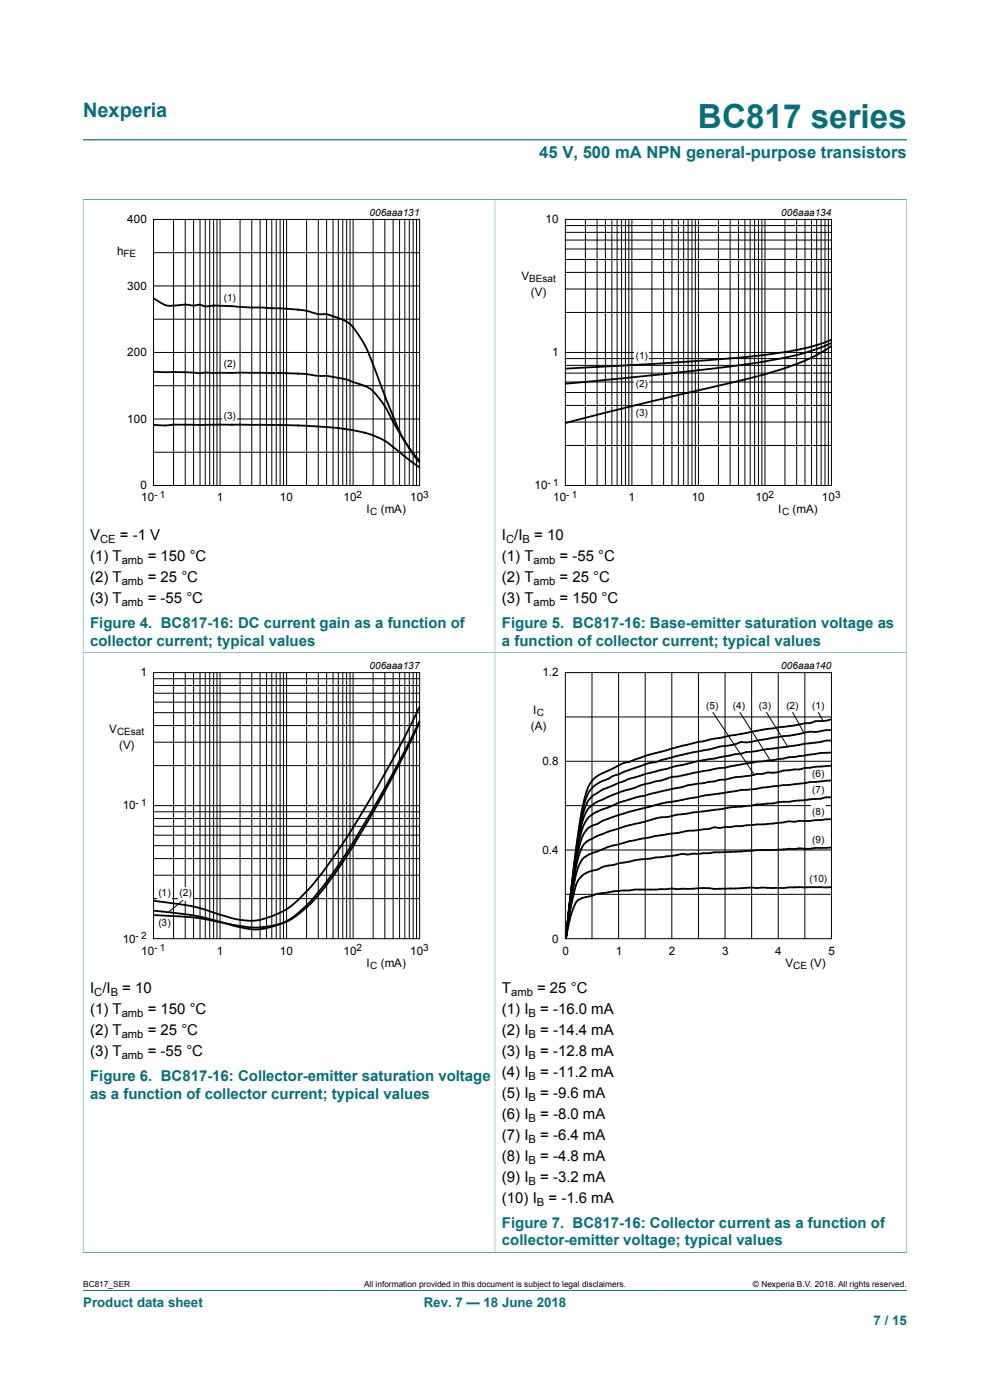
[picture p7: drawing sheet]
<svg xmlns="http://www.w3.org/2000/svg" width="210mm" height="297mm" viewBox="0 0 210 297" stroke-linecap="round" stroke-linejoin="round" font-family="sans-serif">
<path d="M17.6 29.7h174.8M17.6 42.3v96.2h87.4v-96.2h-87.4M17.6 273.8h174.8" fill="none" stroke="#036f7b" stroke-width=".21"/>
<path d="M19.9 43.7h81.8v66.4h-81.8z" fill="none" stroke="#fff" stroke-width=".21"/>
<g fill="none" stroke="#000" stroke-width=".21">
<path d="M32.6 46.6h56.4v56.4h-56.4zM32.6 53.6h56.4M36.8 46.6v56.4M39.3 46.6v56.4M41.1 46.6v56.4M42.4 46.6v56.4M43.5 46.6v56.4M44.5 46.6v56.4M45.3 46.6v56.4M46 46.6v56.4M46.7 46.6v56.4M50.9 46.6v56.4"/>
<path d="M53.4 46.6v56.4M55.2 46.6v56.4M56.5 46.6v56.4M57.7 46.6v56.4M58.6 46.6v56.4M59.4 46.6v56.4M60.1 46.6v56.4M60.8 46.6v56.4M65 46.6v56.4M67.5 46.6v56.4M69.3 46.6v56.4M70.7 46.6v56.4"/>
<path d="M71.8 46.6v56.4M72.7 46.6v56.4M73.5 46.6v56.4M74.2 46.6v56.4M74.9 46.6v56.4M79.1 46.6v56.4M81.6 46.6v56.4M83.4 46.6v56.4M84.8 46.6v56.4M85.9 46.6v56.4M86.8 46.6v56.4M87.6 46.6v56.4"/>
<path d="M88.4 46.6v56.4M32.6 74.8h56.4M32.6 67.7h56.4M32.6 60.7h56.4M32.6 95.9h56.4M32.6 88.9h56.4M32.6 81.8h56.4"/>
</g>
<g fill="#fff">
<path d="M47.2 61.7h3.1v2.9h-3.1z"/>
<path d="M47.3 75.9h3v2.9h-3z"/>
<path d="M47.2 86.8h3.1v3h-3.1z"/>
</g>
<path d="M32.6 78.9l6.4 .1 3.4 .2 1.2-.2 8.2 .1 12.6 .2 3.1 .4 2.5 .1 3.3 .7 2 .7a7.6 7.6 0 0 1 5.4 3.7l1.2 1.7 1.9 3.6 1.9 3.2 1.9 2.7 1.4 1.7M32.6 63.3l1.3 .8a5.7 5.7 0 0 0 4.5 .6l.8-.1a7.9 7.9 0 0 0 3.2 0 3.6 3.6 0 0 0 2.9 .2l14.8 .6 4.8 .5a10.3 10.3 0 0 0 4.6 .8l2 .6a6.5 6.5 0 0 1 4.3 3.4 41.7 41.7 0 0 1 4.6 10l4.4 11 2.2 3.7 2 2.7M32.6 90.1l2.6 .2 1.9-.2h14.1l13.7 .2 8.2 .7 3.4 .6 2.5 .7a23 23 0 0 1 7.1 4.7l2.9 2.2" fill="none" stroke="#000" stroke-width=".38"/>
<path d="M192.4 42.3v96.2h-87.4v-96.2h87.4" fill="none" stroke="#036f7b" stroke-width=".21"/>
<path d="M107.2 43.7h81.9v66.4h-81.9z" fill="none" stroke="#fff" stroke-width=".21"/>
<g fill="none" stroke="#000" stroke-width=".21">
<path d="M119.9 46.6h56.5v56.4h-56.5zM119.9 57.8h56.5M119.9 55h56.5M119.9 52.8h56.5M119.9 50.9h56.5M119.9 49.3h56.5M119.9 47.9h56.5M124.2 46.6v56.4M126.7 46.6v56.4M128.4 46.6v56.4M129.8 46.6v56.4M130.9 46.6v56.4"/>
<path d="M131.8 46.6v56.4M132.7 46.6v56.4M133.4 46.6v56.4M134 46.6v56.4M138.3 46.6v56.4M140.8 46.6v56.4M142.5 46.6v56.4M143.9 46.6v56.4M145 46.6v56.4M146 46.6v56.4M146.8 46.6v56.4M147.5 46.6v56.4"/>
<path d="M148.2 46.6v56.4M152.4 46.6v56.4M154.9 46.6v56.4M156.6 46.6v56.4M158 46.6v56.4M159.1 46.6v56.4M160.1 46.6v56.4M160.9 46.6v56.4M161.6 46.6v56.4M162.3 46.6v56.4M166.5 46.6v56.4M169 46.6v56.4"/>
<path d="M170.8 46.6v56.4M172.1 46.6v56.4M173.2 46.6v56.4M174.2 46.6v56.4M175 46.6v56.4M175.7 46.6v56.4M119.9 79.2h56.5M119.9 77.5h56.5M119.9 76.1h56.5M119.9 74.8h56.5M119.9 66.3h56.5M119.9 61.3h56.5"/>
<path d="M119.9 94.5h56.5M119.9 89.5h56.5M119.9 86h56.5M119.9 83.3h56.5M119.9 81h56.5"/>
</g>
<g fill="#fff">
<path d="M134.6 74.1h3.1v3h-3.1z"/>
<path d="M134.6 80.1h3v2.9h-3z"/>
<path d="M134.6 86.2h3.1v2.9h-3.1z"/>
</g>
<path d="M176.4 72.1l-1.4 .5a68.8 68.8 0 0 1-17 3.2l-17.2 1.3-20.9 1.1M176.4 72.7l-4.3 1.7a130.6 130.6 0 0 1-24 4.1l-28.2 2.9M176.4 73.4l-3.2 1.9a60.9 60.9 0 0 1-15.2 5.2l-19.7 4.6-18.4 4.6" fill="none" stroke="#000" stroke-width=".38"/>
<path d="M17.6 265.7h87.4v-127.2h-87.4v127.3" fill="none" stroke="#036f7b" stroke-width=".21"/>
<path d="M19.9 139.9h81.8v66.3h-81.8z" fill="none" stroke="#fff" stroke-width=".21"/>
<g fill="none" stroke="#000" stroke-width=".21">
<path d="M32.6 142.7h56.4v56.4h-56.4zM32.6 157.5h56.4M32.6 153.9h56.4M32.6 151.2h56.4M32.6 149h56.4M32.6 147.1h56.4M32.6 145.4h56.4M32.6 144h56.4M36.8 142.7v56.4M39.3 142.7v56.4M41.1 142.7v56.4M42.4 142.7v56.4"/>
<path d="M43.5 142.7v56.4M44.5 142.7v56.4M45.3 142.7v56.4M46 142.7v56.4M46.7 142.7v56.4M50.9 142.7v56.4M53.4 142.7v56.4M55.2 142.7v56.4M56.5 142.7v56.4M57.7 142.7v56.4M58.6 142.7v56.4M59.4 142.7v56.4"/>
<path d="M60.1 142.7v56.4M60.8 142.7v56.4M65 142.7v56.4M67.5 142.7v56.4M69.3 142.7v56.4M70.7 142.7v56.4M71.8 142.7v56.4M72.7 142.7v56.4M73.5 142.7v56.4M74.2 142.7v56.4M74.9 142.7v56.4M79.1 142.7v56.4"/>
<path d="M81.6 142.7v56.4M83.4 142.7v56.4M84.8 142.7v56.4M85.9 142.7v56.4M86.8 142.7v56.4M87.6 142.7v56.4M88.4 142.7v56.4M32.6 179.4h56.4M32.6 177.2h56.4M32.6 175.3h56.4M32.6 173.7h56.4M32.6 172.2h56.4"/>
<path d="M32.6 170.9h56.4M32.6 162.4h56.4M32.6 190.6h56.4M32.6 185.7h56.4M32.6 182.1h56.4"/>
</g>
<g fill="#fff">
<path d="M33.3 188.1h3.1v2.9h-3.1z"/>
<path d="M37.9 188.1h3v2.9h-3z"/>
<path d="M33.3 194.3h3.1v3h-3.1z"/>
</g>
<path d="M89 153.2l-5.2 10.7-5.4 9.7-5.9 9.6-4.7 6.4a22.8 22.8 0 0 1-7.3 6.1 19.3 19.3 0 0 1-11.6 .4l-7.8-1.5-8.5-.5M89 152.9l-5.4 10.7-6.6 11.7-5.4 8.5-4.1 5.4a24.2 24.2 0 0 1-7.4 6.5 13.1 13.1 0 0 1-10.2 .8l-6.5-1.8a75.9 75.9 0 0 0-10.8-1.5M89 149.9l-6 11.8-7.9 13.5-4.9 7.4-4.6 5.9a19.9 19.9 0 0 1-6.9 5.4 13 13 0 0 1-10.9 .5l-1.1-.4a41 41 0 0 0-11.9-2.6l-2.2-.3" fill="none" stroke="#000" stroke-width=".38"/>
<g fill="none" stroke="#000" stroke-width=".21">
<path d="M119.9 142.7h56.5v56.4h-56.5zM119.9 152.1h56.5M125.6 142.7v56.4M131.2 142.7v56.4M136.9 142.7v56.4M142.5 142.7v56.4M148.2 142.7v56.4M153.8 142.7v56.4M159.4 142.7v56.4M165.1 142.7v56.4M170.7 142.7v56.4M119.9 161.5h56.5"/>
<path d="M119.9 170.9h56.5M38.7 191l-2.9 2.5M119.9 180.3h56.5M119.9 189.7h56.5"/>
</g>
<path d="M192.4 265.7h-87.4v-127.2h87.4v127.3" fill="none" stroke="#036f7b" stroke-width=".21"/>
<path d="M107.2 139.9h81.9v66.3h-81.9z" fill="none" stroke="#fff" stroke-width=".21"/>
<g fill="#fff">
<path d="M172 162.7h3.1v3h-3.1z"/>
<path d="M172 166.2h3.1v3h-3.1z"/>
<path d="M172 170.9h3.1v2.9h-3.1z"/>
<path d="M172 176.7h3.1v2.9h-3.1z"/>
<path d="M171.4 185.1h4.3v2.9h-4.3z"/>
</g>
<g fill="none" stroke="#000" stroke-width=".38">
<path d="M176.4 159.6l-2.3 .1-6.8 .9-3.3 .7-3.7 .3-6.5 1.3-2.3 .2-7 1.5a13.3 13.3 0 0 0-4.5 1l-3.7 .9-1.4 .5a34.3 34.3 0 0 0-9.3 3.8 7.7 7.7 0 0 0-2.4 4.9l-1.2 6.7-1.5 12.5M176.4 157.1h-1.2l-1.7 .4-15.2 2.1-1.1 .3-9.1 1.5-11 2.7-3.6 1.1-4.5 1.9a7.7 7.7 0 0 0-4.5 3.3l-1 2.8-.8 4-1.9 14.5M176.4 154.9h-.9a12.3 12.3 0 0 1-3.9 .4l-3.7 .7-4.8 .7a23.7 23.7 0 0 1-5.8 .7 15.2 15.2 0 0 1-4.9 1.1l-2 .5-6.5 1.3-4.2 1.2a61.9 61.9 0 0 0-9.1 2.9l-1.4 .7a7.5 7.5 0 0 0-4.5 3.3l-.8 2.3-.9 4-2.2 17M176.4 152.6l-1.2 .3a8.1 8.1 0 0 0-3.6 .5l-9.3 1.3-14.4 2.8-10.5 2.7-3.6 1.3a9.9 9.9 0 0 0-4 1.6 9.9 9.9 0 0 0-4.1 2.4 12.1 12.1 0 0 0-2.2 5.9l-1.4 9.3-1.5 12.9M176.4 179.8l-3.4 .1-1.4 .2-2-.1-8.8 .3-13.8 .8-1.1 .2-1.1-.2-2.3 .5-7.3 .8-4.8 1a9 9 0 0 0-4 1.2 5 5 0 0 0-4.6 4.6l-.8 3.8-1 6M176.4 173.8l-5.1 .4-1.7-.1-1.1 .2-1.2-.1-3.3 .5-11.6 .9a2.5 2.5 0 0 0-2 .2l-4.5 .5-2 .4-4.8 .6-6.8 1.5a37.5 37.5 0 0 0-8.1 3 6.8 6.8 0 0 0-2.1 4l-1.1 6.4-.7 5M176.4 169.1h-1.2l-1.4 .4-8.2 .6-1.6 .3-9.1 .9-2.2 .4-9.1 1.1-1.9 .5-2 .2-7.1 1.8-5.3 1.8a7.2 7.2 0 0 0-3.8 2.5l-.8 2-.6 2.9-1.8 12.7M176.4 165.6l-4.5 .3-10.2 1.2-1.7 .3-2.8 .2-7.9 1.2-4.5 .9a49.9 49.9 0 0 0-7.9 1.7l-4 1a30.2 30.2 0 0 0-6.8 2.6 5.1 5.1 0 0 0-3.1 4.3l-1.2 6-1.6 12.8M176.4 162.4l-3.4 .3-3.4 .5-3.1 .2a10.4 10.4 0 0 1-4 .5l-3.4 .6a24 24 0 0 0-5.5 .9h-.9l-1.2 .4-5.3 .8-7.9 1.7-6.8 1.9-2 .9a10.4 10.4 0 0 0-4.9 2.6 14.2 14.2 0 0 0-2 5.9l-.8 5.1-1.3 10.2M120.2 198.1l-.2 .9M120.2 198.1l-.1 .9M120.2 198.2l-.2 .7"/>
<path d="M120.3 197.2l-.3 1.7M120.3 197.2l-.3 1.8 .2-.9M120.3 197l-.1 1.1M120.3 197l-.1 1.2M120.4 195.8l-.1 1.2M120.4 195.9l-.1 1.1M120.4 195.9l-.2 2.3M120.5 194.9l-.2 2.1M120.5 194.9l-.1 .9M120.6 193.6l-.2 2.2M120.6 193.6l-.2 2.3M120.8 191.7l-.2 1.9"/>
<path d="M120.8 191.7l-.4 4.2M176.4 188.2h-8.8l-1.4 .2-7.1-.1-7 .3a30 30 0 0 0-6.5 0h-2l-1.2-.1-3.3 .2h-4.2l-5.1 .5a32.1 32.1 0 0 0-6.8 1.5l-.1 .1a4 4 0 0 0-1.6 2.7l-1.3 5.4"/>
</g>
<g fill="#fff">
<path d="M172 148.3h3.1v2.9h-3.1z"/>
<path d="M166.6 148.3h3v2.9h-3z"/>
<path d="M160.7 148.3h3.1v2.9h-3.1z"/>
<path d="M155.2 148.3h3.1v2.9h-3.1z"/>
<path d="M149.5 148.3h3.1v2.9h-3.1z"/>
</g>
<path d="M151.2 151.2l8.8 13.2M157 151.2l6.4 10.1M162.6 151.2l4.5 7.2M168.2 151.2l2.3 4.2M173.6 151.2l1 1.7" fill="none" stroke="#000" stroke-width=".21"/>
<text font-size="7.1" fill="#036f7b" x="148.1" y="27.2">BC817 series</text>
<text font-size="4.2" fill="#036f7b" x="17.6" y="24.8">Nexperia</text>
<text font-size="3.5" fill="#036f7b" x="114.4" y="33.5">45 V, 500 mA NPN general-purpose transistors</text>
<g font-size="3.2">
<text x="19.1" y="114.6">V</text>
<text x="19.1" y="119">(1) T</text>
<text x="25.4" y="114.6">= -1 V</text>
<text x="31.3" y="119">= 150 °C</text>
<text x="106.5" y="114.6">I /I</text>
<text x="106.5" y="119">(1) T</text>
<text x="113.3" y="114.6">= 10</text>
<text x="118.7" y="119">= -55 °C</text>
<text x="19.1" y="123.5">(2) T</text>
<text x="31.3" y="123.5">= 25 °C</text>
<text x="106.5" y="123.5">(2) T</text>
<text x="118.7" y="123.5">= 25 °C</text>
<text x="19.1" y="127.9">(3) T</text>
<text x="31.3" y="127.9">= -55 °C</text>
<text x="106.5" y="127.9">(3) T</text>
<text x="118.7" y="127.9">= 150 °C</text>
<text x="19.1" y="210.7">I /I</text>
<text x="19.1" y="215.2">(1) T</text>
<text x="25.9" y="210.7">= 10</text>
<text x="31.3" y="215.2">= 150 °C</text>
<text x="106.5" y="210.7">T</text>
<text x="106.5" y="215.2">(1) I</text>
<text x="113.9" y="210.7">= 25 °C</text>
<text x="114.6" y="215.2">= -16.0 mA</text>
<text x="19.1" y="219.6">(2) T</text>
<text x="31.3" y="219.6">= 25 °C</text>
<text x="106.5" y="219.6">(2) I</text>
<text x="114.6" y="219.6">= -14.4 mA</text>
<text x="19.1" y="224.1">(3) T</text>
<text x="31.3" y="224.1">= -55 °C</text>
<text x="106.5" y="224.1">(3) I</text>
<text x="114.6" y="224.1">= -12.8 mA</text>
<text x="106.5" y="228.5">(4) I</text>
<text x="106.5" y="233">(5) I</text>
<text x="114.6" y="228.5">= -11.2 mA</text>
<text x="114.6" y="233">= -9.6 mA</text>
<text x="106.5" y="237.4">(6) I</text>
<text x="114.6" y="237.4">= -8.0 mA</text>
<text x="106.5" y="241.8">(7) I</text>
<text x="114.6" y="241.8">= -6.4 mA</text>
<text x="106.5" y="246.3">(8) I</text>
<text x="106.5" y="250.7">(9) I</text>
<text x="114.6" y="246.3">= -4.8 mA</text>
<text x="114.6" y="250.7">= -3.2 mA</text>
<text x="106.5" y="255.2">(10) I</text>
<text x="116.4" y="255.2">= -1.6 mA</text>
</g>
<g font-size="3.2" fill="#036f7b">
<text x="19.1" y="133.2">Figure 4. BC817-16: DC current gain as a function of</text>
<text x="19.1" y="137">collector current; typical values</text>
<text x="106.5" y="133.2">Figure 5. BC817-16: Base-emitter saturation voltage as</text>
<text x="106.5" y="137">a function of collector current; typical values</text>
<text x="19.1" y="229.3">Figure 6. BC817-16: Collector-emitter saturation voltage</text>
<text x="19.1" y="233.1">as a function of collector current; typical values</text>
<text x="106.5" y="260.4">Figure 7. BC817-16: Collector current as a function of</text>
<text x="106.5" y="264.2">collector-emitter voltage; typical values</text>
</g>
<g font-size="2.8" fill="#036f7b">
<text x="17.6" y="277.3">Product data sheet</text>
<text x="89.9" y="277.3">Rev. 7 — 18 June 2018</text>
<text x="185.3" y="281">7 / 15</text>
</g>
<g font-size="2.5">
<text x="27" y="47.4">400</text>
<text x="115.7" y="47.4">10</text>
<text x="24.8" y="54.1">h</text>
<text x="110.6" y="59.3">V</text>
<text x="27" y="61.5">300</text>
<text x="112.6" y="62.8">(V)</text>
<text x="27" y="75.6">200</text>
<text x="117.1" y="75.6">1</text>
<text x="27" y="89.7">100</text>
<text x="29.8" y="103.8">0</text>
<text x="30" y="106.4">10</text>
<text x="46" y="106.4">1</text>
<text x="59.4" y="106.4">10</text>
<text x="72.9" y="106.4">10</text>
<text x="87" y="106.4">10</text>
<text x="113.4" y="103.8">10</text>
<text x="117.3" y="106.4">10</text>
<text x="133.3" y="106.4">1</text>
<text x="146.7" y="106.4">10</text>
<text x="160.3" y="106.4">10</text>
<text x="174.4" y="106.4">10</text>
<text x="77.7" y="108.9">I</text>
<text x="80.8" y="108.9">(mA)</text>
<text x="165.1" y="108.9">I</text>
<text x="168.1" y="108.9">(mA)</text>
<text x="29.8" y="143.5">1</text>
<text x="115" y="143.5">1.2</text>
<text x="23.2" y="155.5">V</text>
<text x="112.6" y="154.9">(A)</text>
<text x="113.1" y="151.4">I</text>
<text x="25.3" y="158.9">(V)</text>
<text x="115" y="162.3">0.8</text>
<text x="26" y="171.7">10</text>
<text x="115" y="181.1">0.4</text>
<text x="26" y="200">10</text>
<text x="30" y="202.5">10</text>
<text x="46" y="202.5">1</text>
<text x="59.4" y="202.5">10</text>
<text x="72.9" y="202.5">10</text>
<text x="87" y="202.5">10</text>
<text x="117.1" y="200">0</text>
<text x="119.3" y="202.5">0</text>
<text x="130.6" y="202.5">1</text>
<text x="141.9" y="202.5">2</text>
<text x="153.2" y="202.5">3</text>
<text x="164.4" y="202.5">4</text>
<text x="175.8" y="202.5">5</text>
<text x="77.7" y="205">I</text>
<text x="80.8" y="205">(mA)</text>
<text x="166.6" y="205">V</text>
<text x="171.9" y="205">(V)</text>
</g>
<g font-size="2.4">
<text x="21.2" y="115.2">CE</text>
<text x="25.8" y="119.7">amb</text>
<text x="107.4" y="115.2">C</text>
<text x="110.8" y="115.2">B</text>
<text x="113.2" y="119.7">amb</text>
<text x="25.8" y="124.1">amb</text>
<text x="113.2" y="124.1">amb</text>
<text x="25.8" y="128.5">amb</text>
<text x="113.2" y="128.5">amb</text>
<text x="20" y="211.4">C</text>
<text x="23.5" y="211.4">B</text>
<text x="25.8" y="215.8">amb</text>
<text x="108.4" y="211.4">amb</text>
<text x="112.1" y="215.8">B</text>
<text x="25.8" y="220.2">amb</text>
<text x="112.1" y="220.2">B</text>
<text x="25.8" y="224.7">amb</text>
<text x="112.1" y="224.7">B</text>
<text x="112.1" y="229.1">B</text>
<text x="112.1" y="233.6">B</text>
<text x="112.1" y="238">B</text>
<text x="112.1" y="242.5">B</text>
<text x="112.1" y="246.9">B</text>
<text x="112.1" y="251.4">B</text>
<text x="113.9" y="255.8">B</text>
</g>
<g font-size="2.1">
<text x="78.4" y="45.7">006aaa131</text>
<text x="165.7" y="45.7">006aaa134</text>
<text x="26.2" y="54.6">FE</text>
<text x="112.3" y="59.8">BEsat</text>
<text x="47.5" y="63.8">(1)</text>
<text x="47.5" y="77.9">(2)</text>
<text x="134.9" y="76.2">(1)</text>
<text x="134.9" y="82.2">(2)</text>
<text x="47.5" y="88.9">(3)</text>
<text x="134.9" y="88.2">(3)</text>
<text x="32.8" y="105.6">- 1</text>
<text x="75.6" y="105.6">2</text>
<text x="89.8" y="105.6">3</text>
<text x="116.1" y="103.1">- 1</text>
<text x="120.1" y="105.6">- 1</text>
<text x="163" y="105.6">2</text>
<text x="177.1" y="105.6">3</text>
<text x="78.5" y="109.4">C</text>
<text x="165.9" y="109.4">C</text>
<text x="78.4" y="141.9">006aaa137</text>
<text x="165.7" y="141.9">006aaa140</text>
<text x="24.8" y="155.9">CEsat</text>
<text x="113.9" y="151.9">C</text>
<text x="149.8" y="150.3">(5)</text>
<text x="155.4" y="150.3">(4)</text>
<text x="161" y="150.3">(3)</text>
<text x="166.8" y="150.3">(2)</text>
<text x="172.3" y="150.3">(1)</text>
<text x="172.3" y="164.8">(6)</text>
<text x="28.8" y="171">- 1</text>
<text x="172.3" y="168.3">(7)</text>
<text x="172.3" y="172.9">(8)</text>
<text x="172.3" y="178.8">(9)</text>
<text x="33.6" y="190.1">(1)</text>
<text x="38.1" y="190.1">(2)</text>
<text x="171.7" y="187.1">(10)</text>
<text x="33.6" y="196.3">(3)</text>
<text x="28.8" y="199.2">- 2</text>
<text x="32.8" y="201.7">- 1</text>
<text x="75.6" y="201.7">2</text>
<text x="89.8" y="201.7">3</text>
<text x="78.5" y="205.5">C</text>
<text x="168.3" y="205.5">CE</text>
</g>
<g font-size="1.8">
<text x="17.6" y="273.1">BC817_SER</text>
<text x="77.2" y="273.1">All information provided in this document is subject to legal disclaimers.</text>
<text x="159.7" y="273.1">© Nexperia B.V. 2018. All rights reserved.</text>
</g>
</svg>
